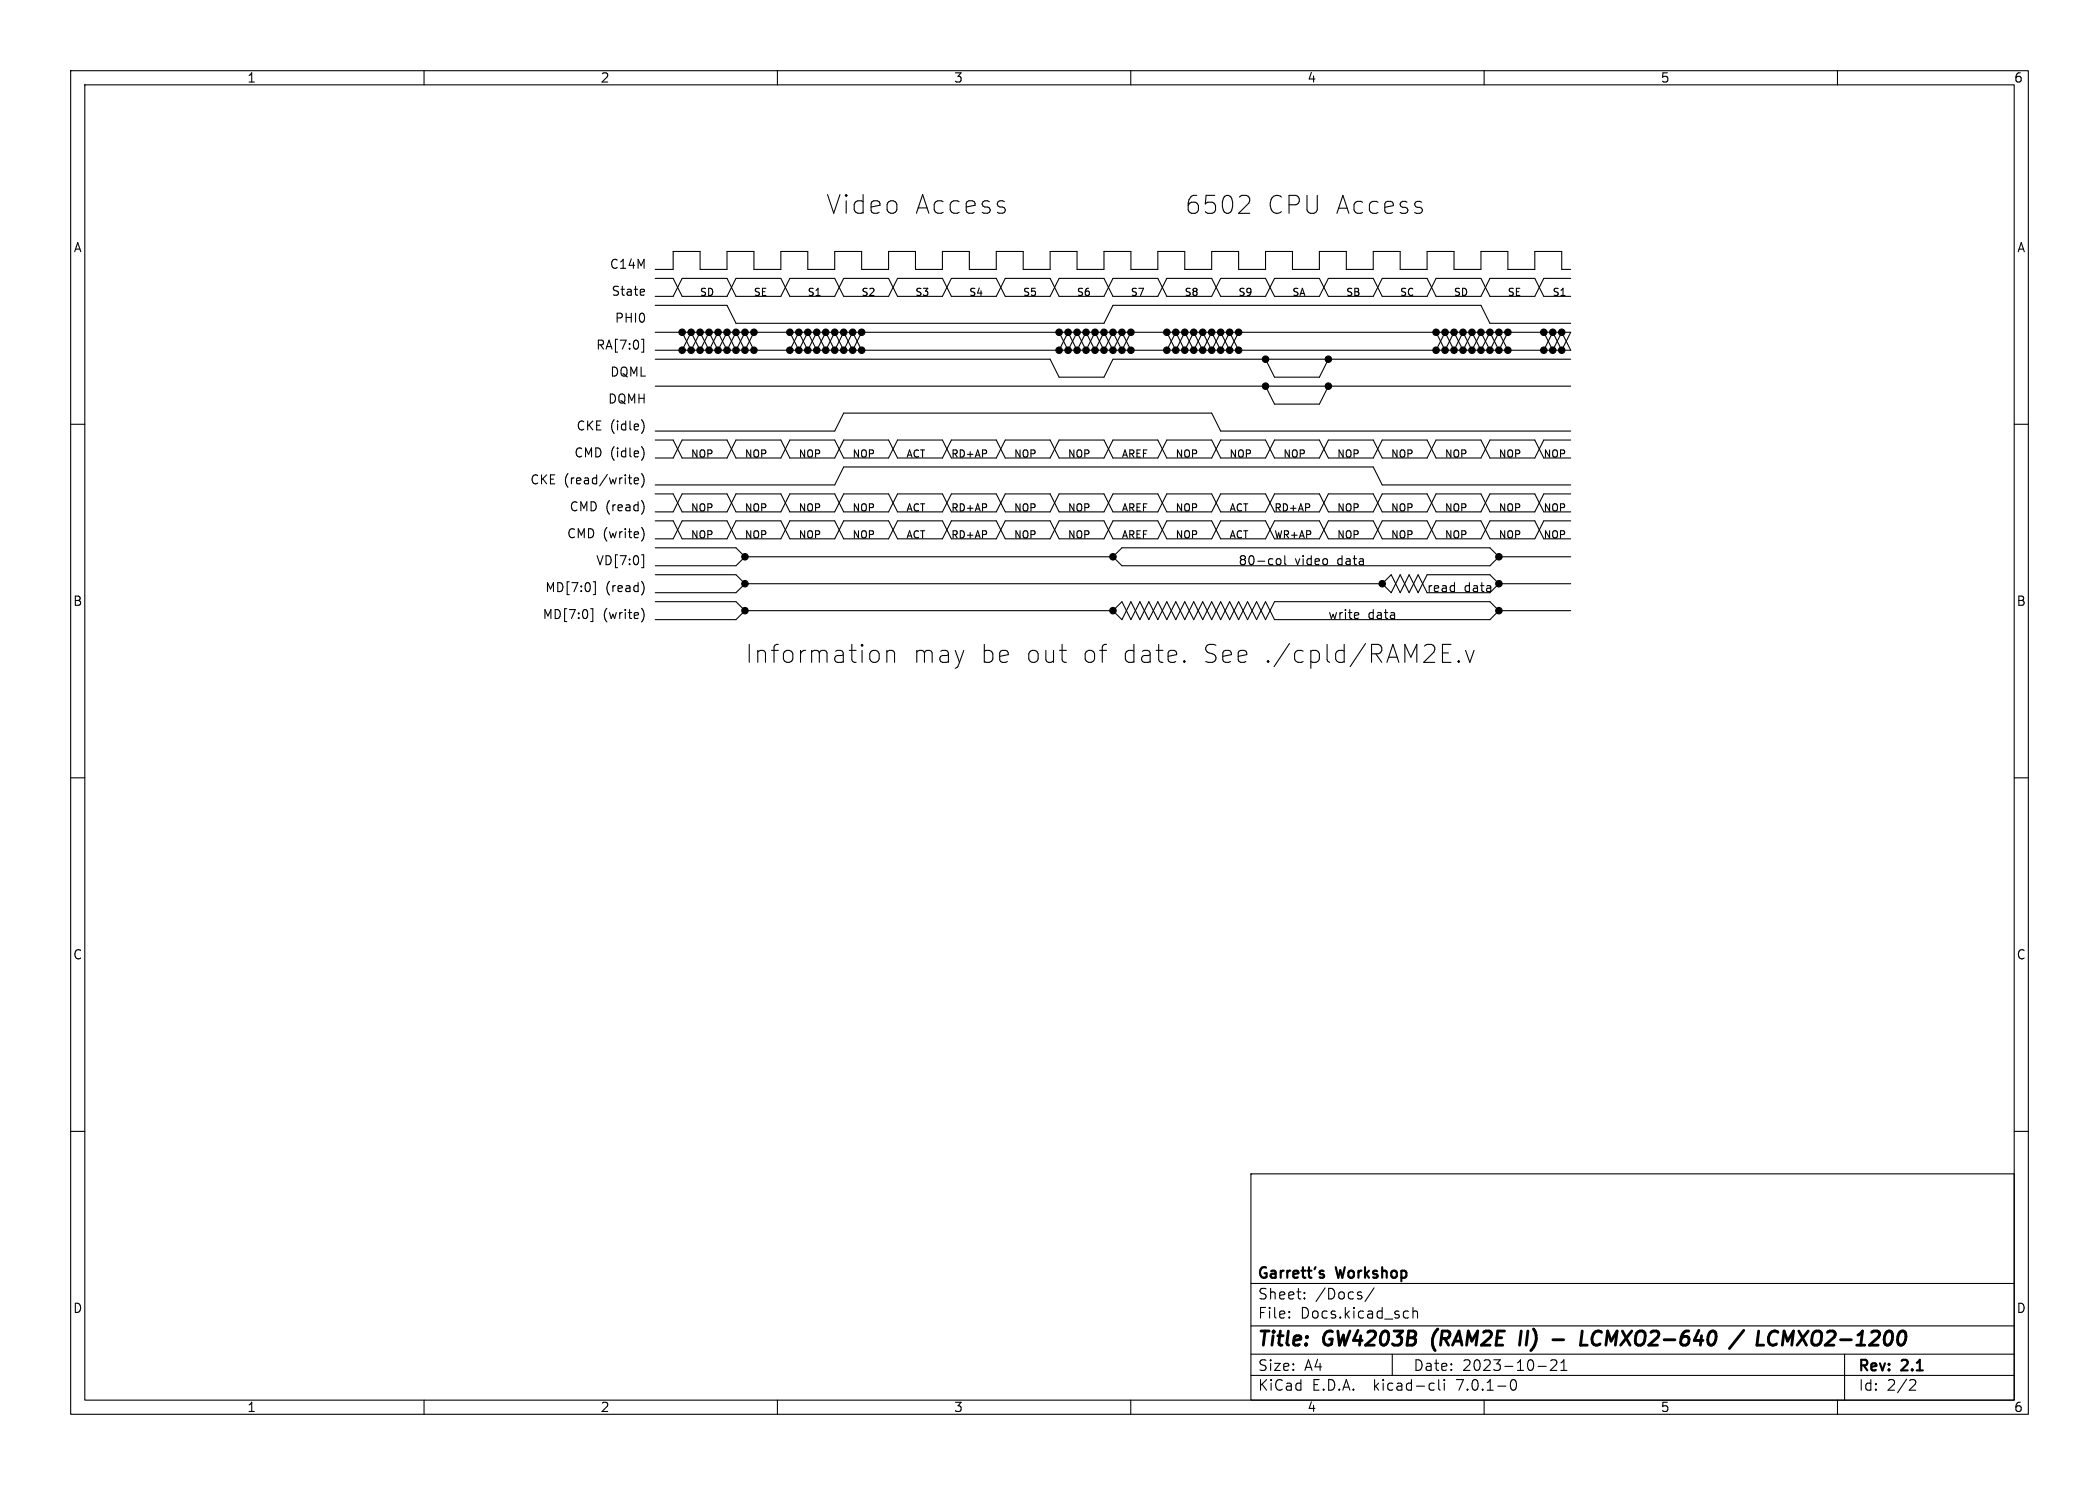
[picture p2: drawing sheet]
<svg xmlns="http://www.w3.org/2000/svg" width="297mm" height="210mm" viewBox="0 0 297 210" stroke-linecap="round" stroke-linejoin="round" font-family="sans-serif">
<g fill="none" stroke="#000" stroke-width=".15">
<path d="M10 10h277v190h-277zM12 12h273v186h-273zM60 10v2M110 10v2M160 10v2M210 10v2M260 10v2M92.7 39.4h2.5l1.3 2.5h6.4l1.2-2.5h6.4l1.3 2.5h6.3l1.3-2.5h6.3l1.3 2.5h6.3l1.3-2.5h6.4l1.2 2.5h6.4l1.3-2.5h6.3l1.3 2.5h6.3l1.3-2.5h6.3l1.3 2.5h6.4l1.2-2.5h6.4l1.3 2.5h6.3l1.3-2.5h6.3l1.3 2.5h6.3l1.3-2.5h6.4l1.2 2.5h3.8M92.7 38.1h2.5v-2.5h3.9v2.5h3.8v-2.5h3.8v2.5h3.8v-2.5h3.8v2.5h3.8v-2.5h3.8v2.5h3.8v-2.5h3.8v2.5h3.8v-2.5h3.9v2.5h3.8v-2.5h3.8v2.5h3.8v-2.5h3.8v2.5h3.8v-2.5h3.8v2.5h3.8v-2.5h3.8v2.5h3.8v-2.5h3.9v2.5h3.8v-2.5h3.8v2.5h3.8v-2.5h3.8v2.5h3.8v-2.5h3.8v2.5h3.8v-2.5h3.8v2.5h3.8v-2.5h3.9v2.5h3.8v-2.5h3.8v2.5h1.2M176.3 27.6a.69 .69 0 0 1 .4 1.1l-1.4 1.5h1.5M201.1 29.4l.2 .3-.2 .3M222.2 39.4h-3.8l-1.2 2.5h-6.4l-1.3-2.5h-6.3l-1.3 2.5h-6.3l-1.3-2.5h-6.3l-1.3 2.5h-6.4l-1.2-2.5h-6.4l-1.3 2.5h-6.3l-1.3-2.5h-6.3l-1.3 2.5h-6.3l-1.3-2.5h-6.4l-1.2 2.5h-6.4l-1.3-2.5h-6.3l-1.3 2.5h-6.3l-1.3-2.5h-6.3l-1.3 2.5h-6.4l-1.2-2.5h-6.4l-1.3 2.5h-2.5"/>
<path d="M10 60h2M90.8 59.4a1.46 1.46 0 0 1 0 1.9M90.8 48h.3v1.8h-.3M91 40.9l.1 .1 .1 .2-.6 .1M91.1 41.7l-.1 .1M92.7 47h129.5l-1.2 2.5-1.3-2.5-1.3 2.5M92.7 50.8h55.9l1.3 2.5h6.3l1.3-2.5h64.7M92.7 54.6h129.5M92.7 43.2h10.2l1.2 2.5h52.1l1.3-2.5h52l1.3 2.5h11.4M96.5 49.5l1.3-2.5 1.3 2.5 1.2-2.5 1.3 2.5 1.3-2.5 1.2 2.5 1.3-2.5 1.3 2.5M96.5 47l1.3 2.5 1.3-2.5 1.2 2.5 1.3-2.5 1.3 2.5 1.2-2.5 1.3 2.5 1.3-2.5M111.8 49.5l1.2-2.5 1.3 2.5 1.3-2.5 1.2 2.5 1.3-2.5 1.3 2.5 1.2-2.5 1.3 2.5"/>
<path d="M111.8 47l1.2 2.5 1.3-2.5 1.3 2.5 1.2-2.5 1.3 2.5 1.3-2.5 1.2 2.5 1.3-2.5M149.9 47l1.2 2.5 1.3-2.5 1.3 2.5 1.2-2.5 1.3 2.5 1.3-2.5 1.2 2.5 1.3-2.5M149.9 49.5l1.2-2.5 1.3 2.5 1.3-2.5 1.2 2.5 1.3-2.5 1.3 2.5 1.2-2.5 1.3 2.5M165.1 47l1.3 2.5 1.2-2.5 1.3 2.5 1.3-2.5 1.2 2.5 1.3-2.5 1.3 2.5 1.3-2.5M165.1 49.5l1.3-2.5 1.2 2.5 1.3-2.5 1.3 2.5 1.2-2.5 1.3 2.5 1.3-2.5 1.3 2.5M179.1 50.8l1.2 2.5h6.4l1.3-2.5M179.1 54.6l1.2 2.6h6.4l1.3-2.6M203.2 49.5l1.3-2.5 1.2 2.5 1.3-2.5 1.3 2.5 1.2-2.5 1.3 2.5 1.3-2.5 1.3 2.5M203.2 47l1.3 2.5 1.2-2.5 1.3 2.5 1.3-2.5 1.2 2.5 1.3-2.5 1.3 2.5 1.3-2.5M218.4 47l1.3 2.5 1.3-2.5 1.2 2.5h-129.5M285 60h2M88.9 67.6h.5"/>
<path d="M89.1 68.4h.3M89.7 68l.7-.1-.1-.3h-.4l-.2 .2 .1 .6h.5M90.8 74.6a1.46 1.46 0 0 1 0 1.9M90.8 63.2a1.46 1.46 0 0 1 0 1.9M90.8 67a1.46 1.46 0 0 1 0 1.9M90.8 70.8a1.46 1.46 0 0 1 0 1.9M90.8 78.5h.3v1.8h-.3M92.7 61h25.4l1.3-2.6h52l1.3 2.6h49.5M92.7 69.9h2.5l1.3 2.5h6.4l1.2-2.5h6.4l1.3 2.5h6.3l1.3-2.5h6.3l1.3 2.5h6.3l1.3-2.5h6.4l1.2 2.5h6.4l1.3-2.5h6.3l1.3 2.5h6.3l1.3-2.5h6.3l1.3 2.5h6.4l1.2-2.5h6.4l1.3 2.5h6.3l1.3-2.5h6.3l1.3 2.5h6.3l1.3-2.5h6.4l1.2 2.5h3.8M92.7 68.6h25.4l1.3-2.6h74.9l1.3 2.6h26.6M92.7 73.7h2.5l1.3 2.5h6.4l1.2-2.5h6.4l1.3 2.5h6.3l1.3-2.5h6.3l1.3 2.5h6.3l1.3-2.5h6.4l1.2 2.5h6.4l1.3-2.5h6.3l1.3 2.5h6.3l1.3-2.5h6.3l1.3 2.5h6.4l1.2-2.5h6.4l1.3 2.5h6.3l1.3-2.5h6.3l1.3 2.5h6.3l1.3-2.5h6.4l1.2 2.5h3.8M92.7 62.2h2.5l1.3 2.6h6.4l1.2-2.6h6.4l1.3 2.6h6.3l1.3-2.6h6.3l1.3 2.6h6.3l1.3-2.6h6.4l1.2 2.6h6.4l1.3-2.6h6.3l1.3 2.6h6.3l1.3-2.6h6.3l1.3 2.6h6.4l1.2-2.6h6.4l1.3 2.6h6.3l1.3-2.6h6.3l1.3 2.6h6.3l1.3-2.6h6.4l1.2 2.6h3.8"/>
<path d="M92.7 77.5h11.4l1.3 1.2M105.4 78.7l-1.3 1.3h-11.4M105.4 78.7h52.1M157.5 78.7l1.2 1.3h52.1l1.3-1.3M157.5 78.7l1.2-1.2h52.1l1.3 1.2M180.7 79.1l.3-.1 .2 .2v.4l-.2 .3-.3-.1-.1-.2v-.4zM181.8 78.6v1.1l.2 .2M212.1 78.7h10.1M222.2 69.9h-3.8l-1.2 2.5h-6.4l-1.3-2.5h-6.3l-1.3 2.5h-6.3l-1.3-2.5h-6.3l-1.3 2.5h-6.4l-1.2-2.5h-6.4l-1.3 2.5h-6.3l-1.3-2.5h-6.3l-1.3 2.5h-6.3l-1.3-2.5h-6.4l-1.2 2.5h-6.4l-1.3-2.5h-6.3l-1.3 2.5h-6.3l-1.3-2.5h-6.3l-1.3 2.5h-6.4l-1.2-2.5h-6.4l-1.3 2.5h-2.5M222.2 73.7h-3.8l-1.2 2.5h-6.4l-1.3-2.5h-6.3l-1.3 2.5h-6.3l-1.3-2.5h-6.3l-1.3 2.5h-6.4l-1.2-2.5h-6.4l-1.3 2.5h-6.3l-1.3-2.5h-6.3l-1.3 2.5h-6.3l-1.3-2.5h-6.4l-1.2 2.5h-6.4l-1.3-2.5h-6.3l-1.3 2.5h-6.3l-1.3-2.5h-6.3l-1.3 2.5h-6.4l-1.2-2.5h-6.4l-1.3 2.5h-2.5M222.2 62.2h-3.8l-1.2 2.6h-6.4l-1.3-2.6h-6.3l-1.3 2.6h-6.3l-1.3-2.6h-6.3l-1.3 2.6h-6.4l-1.2-2.6h-6.4l-1.3 2.6h-6.3l-1.3-2.6h-6.3l-1.3 2.6h-6.3l-1.3-2.6h-6.4l-1.2 2.6h-6.4l-1.3-2.6h-6.3l-1.3 2.6h-6.3l-1.3-2.6h-6.3l-1.3 2.6h-6.4l-1.2-2.6h-6.4l-1.3 2.6h-2.5M83.6 86.1h.3v1.8h-.3"/>
<path d="M83.9 82.3h.3v1.8h-.3M90.8 82.2a1.46 1.46 0 0 1 0 1.9M90.8 86a1.46 1.46 0 0 1 0 2M92.7 85.1h11.4l1.3 1.3M92.7 81.3h11.4l1.3 1.3M105.4 86.4l-1.3 1.2h-11.4M105.4 86.4h52.1M105.4 82.6h90.2M105.4 82.6l-1.3 1.2h-11.4M123.9 92l.3 .1 .2 .4v.7l-.1 .2-.4 .3M125.5 92.2a.63 .63 0 0 1 1.1 .1v1.4M125.5 92v1.7"/>
<path d="M149.9 92h1M150.6 93.7h.3M157.5 86.4l1.2 1.2 1.3-2.5 1.3 2.5 1.3-2.5 1.2 2.5 1.3-2.5 1.3 2.5 1.2-2.5 1.3 2.5 1.3-2.5 1.2 2.5 1.3-2.5 1.3 2.5 1.3-2.5 1.2 2.5 1.3-2.5 1.3 2.5 1.2-2.5h30.5l1.3 1.3M157.5 86.4l1.2-1.3 1.3 2.5 1.3-2.5 1.3 2.5 1.2-2.5 1.3 2.5 1.3-2.5 1.2 2.5 1.3-2.5 1.3 2.5 1.2-2.5 1.3 2.5 1.3-2.5 1.3 2.5 1.2-2.5 1.3 2.5 1.3-2.5 1.2 2.5h30.5l1.3-1.2M167.6 93.4l.1 .1-.1 .2M167.6 93.4l-.1 .1 .1 .2M167.6 93.4v.3M192.2 86.7l.1 .2-.7 .2M195.6 82.6l1.2 1.2 1.3-2.5 1.3 2.5 1.3-2.5 1.2 2.5h8.9l1.3-1.2M195.6 82.6l1.2-1.3 1.3 2.5 1.3-2.5 1.3 2.5 1.2-2.5h8.9l1.3 1.3M204.1 92.3h.9M205.3 91.1h-1.2v2.6h1.2"/>
<path d="M206.4 93.4l.1 .1-.1 .2M206.4 93.4l-.1 .1 .1 .2M206.4 93.4v.3M207.4 92l.6 1.7 .6-1.7M212.1 86.4h10.1M212.1 82.6h10.1M10 110h2M285 110h2M10 160h2M285 160h2M177 166h108v32h-108zM60 198v2"/>
<path d="M110 198v2M160 198v2M177 194.5h108M177 191.5h108M177 187.5h108M177 181.5h108M182.4 186.3h.1l-.1 .1M182.4 185.5h.1l-.1 .1M184.6 183.6v.1M184.6 182.8v.1M194.4 182.1l-1.3 2M197 191.5v3"/>
<path d="M199.1 185.4l.2 .1M199.3 186.3l-.2 .1M199.9 184.9v1.5M199.9 185.5a.37 .37 0 0 1 .7 .1v.8M202.5 195.6l.4 .1M202.9 196.5l-.4 .1M203.6 195.1v1.3l.2 .2M204.4 195.1v.1M204.4 195.6v1M204.4 195.1l-.1 .1h.1M210 198v2M213.9 195.2a.36 .36 0 0 1 .6 .2 .77 .77 0 0 1-.4 1.2 1 1 0 0 1-.2-1.4z"/>
<path d="M217.6 193.2h1.2M219.4 192.4l.2-.1 .5 .1a.41 .41 0 0 1 .1 .5l-.8 .9h.9M220.9 193.8h.8M220.9 192.7l.4-.4v1.5M260 198v2M261 191.5v6.5M270.4 195.1l.5 .1a.41 .41 0 0 1 .1 .5l-.9 .9h1"/>
</g>
<path d="M215.3 188.2l-.3 2M219.7 189.5h1.6M223.9 188.2l-.3 2h1M225.4 188.7a1.23 1.23 0 0 0 .1 1.4M246.7 188.1l-2 2.6M250.3 189.9a.67 .67 0 0 0 1.1 .1M251.6 188.4a.73 .73 0 0 0-1.2 .3" fill="none" stroke="#000" stroke-width=".4"/>
<path d="M187.1 179.7l.2 .1M187.1 180.2l.3 .2-.1 .2-.2 .1" fill="none" stroke="#000" stroke-width=".3"/>
<g fill="#000" stroke="#000" stroke-width=".15">
<circle cx="96.5" cy="49.5" r=".46"/>
<circle cx="96.5" cy="47" r=".46"/>
<circle cx="97.8" cy="49.5" r=".46"/>
<circle cx="97.8" cy="47" r=".46"/>
<circle cx="99.1" cy="49.5" r=".46"/>
<circle cx="99.1" cy="47" r=".46"/>
<circle cx="100.3" cy="49.5" r=".46"/>
<circle cx="100.3" cy="47" r=".46"/>
<circle cx="101.6" cy="49.5" r=".46"/>
<circle cx="101.6" cy="47" r=".46"/>
<circle cx="102.9" cy="47" r=".46"/>
<circle cx="102.9" cy="49.5" r=".46"/>
<circle cx="104.1" cy="47" r=".46"/>
<circle cx="104.1" cy="49.5" r=".46"/>
<circle cx="105.4" cy="49.5" r=".46"/>
<circle cx="105.4" cy="47" r=".46"/>
<circle cx="106.7" cy="47" r=".46"/>
<circle cx="106.7" cy="49.5" r=".46"/>
<circle cx="111.8" cy="49.5" r=".46"/>
<circle cx="111.8" cy="47" r=".46"/>
<circle cx="113" cy="47" r=".46"/>
<circle cx="113" cy="49.5" r=".46"/>
<circle cx="114.3" cy="49.5" r=".46"/>
<circle cx="114.3" cy="47" r=".46"/>
<circle cx="115.6" cy="49.5" r=".46"/>
<circle cx="115.6" cy="47" r=".46"/>
<circle cx="116.8" cy="49.5" r=".46"/>
<circle cx="116.8" cy="47" r=".46"/>
<circle cx="118.1" cy="49.5" r=".46"/>
<circle cx="118.1" cy="47" r=".46"/>
<circle cx="119.4" cy="49.5" r=".46"/>
<circle cx="119.4" cy="47" r=".46"/>
<circle cx="120.6" cy="49.5" r=".46"/>
<circle cx="120.6" cy="47" r=".46"/>
<circle cx="121.9" cy="47" r=".46"/>
<circle cx="121.9" cy="49.5" r=".46"/>
<circle cx="149.9" cy="49.5" r=".46"/>
<circle cx="149.9" cy="47" r=".46"/>
<circle cx="151.1" cy="49.5" r=".46"/>
<circle cx="151.1" cy="47" r=".46"/>
<circle cx="152.4" cy="49.5" r=".46"/>
<circle cx="152.4" cy="47" r=".46"/>
<circle cx="153.7" cy="49.5" r=".46"/>
<circle cx="153.7" cy="47" r=".46"/>
<circle cx="154.9" cy="49.5" r=".46"/>
<circle cx="154.9" cy="47" r=".46"/>
<circle cx="156.2" cy="47" r=".46"/>
<circle cx="156.2" cy="49.5" r=".46"/>
<circle cx="157.5" cy="49.5" r=".46"/>
<circle cx="157.5" cy="47" r=".46"/>
<circle cx="158.7" cy="49.5" r=".46"/>
<circle cx="158.7" cy="47" r=".46"/>
<circle cx="160" cy="49.5" r=".46"/>
<circle cx="160" cy="47" r=".46"/>
<circle cx="165.1" cy="47" r=".46"/>
<circle cx="165.1" cy="49.5" r=".46"/>
<circle cx="166.4" cy="49.5" r=".46"/>
<circle cx="166.4" cy="47" r=".46"/>
<circle cx="167.6" cy="47" r=".46"/>
<circle cx="167.6" cy="49.5" r=".46"/>
<circle cx="168.9" cy="47" r=".46"/>
<circle cx="168.9" cy="49.5" r=".46"/>
<circle cx="170.2" cy="47" r=".46"/>
<circle cx="170.2" cy="49.5" r=".46"/>
<circle cx="171.4" cy="47" r=".46"/>
<circle cx="171.4" cy="49.5" r=".46"/>
<circle cx="172.7" cy="47" r=".46"/>
<circle cx="172.7" cy="49.5" r=".46"/>
<circle cx="174" cy="49.5" r=".46"/>
<circle cx="174" cy="47" r=".46"/>
<circle cx="175.3" cy="47" r=".46"/>
<circle cx="175.3" cy="49.5" r=".46"/>
<circle cx="179.1" cy="54.6" r=".46"/>
<circle cx="179.1" cy="50.8" r=".46"/>
<circle cx="188" cy="54.6" r=".46"/>
<circle cx="188" cy="50.8" r=".46"/>
<circle cx="203.2" cy="49.5" r=".46"/>
<circle cx="203.2" cy="47" r=".46"/>
<circle cx="204.5" cy="49.5" r=".46"/>
<circle cx="204.5" cy="47" r=".46"/>
<circle cx="205.7" cy="47" r=".46"/>
<circle cx="205.7" cy="49.5" r=".46"/>
<circle cx="207" cy="49.5" r=".46"/>
<circle cx="207" cy="47" r=".46"/>
<circle cx="208.3" cy="47" r=".46"/>
<circle cx="208.3" cy="49.5" r=".46"/>
<circle cx="209.5" cy="49.5" r=".46"/>
<circle cx="209.5" cy="47" r=".46"/>
<circle cx="210.8" cy="47" r=".46"/>
<circle cx="210.8" cy="49.5" r=".46"/>
<circle cx="212.1" cy="49.5" r=".46"/>
<circle cx="212.1" cy="47" r=".46"/>
<circle cx="213.4" cy="49.5" r=".46"/>
<circle cx="213.4" cy="47" r=".46"/>
<circle cx="218.4" cy="49.5" r=".46"/>
<circle cx="218.4" cy="47" r=".46"/>
<circle cx="219.7" cy="49.5" r=".46"/>
<circle cx="219.7" cy="47" r=".46"/>
<circle cx="221" cy="49.5" r=".46"/>
<circle cx="221" cy="47" r=".46"/>
<circle cx="105.4" cy="78.7" r=".46"/>
<circle cx="157.5" cy="78.7" r=".46"/>
<circle cx="212.1" cy="78.7" r=".46"/>
<circle cx="105.4" cy="86.4" r=".46"/>
<circle cx="105.4" cy="82.6" r=".46"/>
<circle cx="157.5" cy="86.4" r=".46"/>
<circle cx="195.6" cy="82.6" r=".46"/>
<circle cx="212.1" cy="82.6" r=".46"/>
<circle cx="212.1" cy="86.4" r=".46"/>
</g>
<g font-size="3.7">
<text x="116.8" y="30.5">Video</text>
<text x="129.3" y="30.5">Access</text>
</g>
<g font-size="3.5">
<text x="167.6" y="30.5">6502</text>
<text x="179.1" y="30.5">CPU Access</text>
<text x="105.4" y="94">Information</text>
<text x="129" y="94">may</text>
<text x="138.4" y="94">be out</text>
<text x="152.6" y="94">of</text>
<text x="158.1" y="94">date.</text>
<text x="169.4" y="94">See ./cpld/RAM2E.v</text>
</g>
<g font-size="2.8">
<text x="178" y="190.8">Title:</text>
<text x="187.4" y="190.8">GW4203B</text>
<text x="203.3" y="190.8">(RAM2E</text>
<text x="216.3" y="190.8">II)</text>
<text x="226.2" y="190.8">LCMXO2-640</text>
<text x="248.2" y="190.8">/</text>
<text x="252.3" y="190.8">LCMXO2-1200</text>
</g>
<g font-size="2.1">
<text x="178" y="183.9">Sheet:</text>
<text x="178" y="181.1">Garrett's</text>
<text x="186.2" y="183.9">/Docs/</text>
<text x="189.2" y="181.1">Workshop</text>
<text x="178" y="186.6">File:</text>
<text x="184" y="186.6">Docs.kicad_sch</text>
<text x="178" y="196.8">KiCad</text>
<text x="178" y="194">Size:</text>
<text x="184.6" y="194">A4</text>
<text x="185.7" y="196.8">E.D.A.</text>
<text x="194.4" y="196.8">kicad-cli</text>
<text x="200" y="194">Date:</text>
<text x="206.2" y="196.8">7.0.1-0</text>
<text x="206.9" y="194">2023-10-21</text>
<text x="263" y="194.2">Rev:</text>
<text x="263" y="196.8">Id:</text>
<text x="267" y="196.8">2/2</text>
<text x="269.2" y="194.2">2.1</text>
</g>
<g font-size="1.8">
<text x="35" y="11.8">1</text>
<text x="85" y="11.8">2</text>
<text x="135" y="11.8">3</text>
<text x="185" y="11.8">4</text>
<text x="235" y="11.8">5</text>
<text x="285" y="11.8">6</text>
<text x="10.4" y="35.8">A</text>
<text x="285.4" y="35.8">A</text>
<text x="86.2" y="38.1">C14M</text>
<text x="86.4" y="41.9">State</text>
<text x="86.9" y="45.7">PHI0</text>
<text x="84.2" y="49.5">RA[7:0]</text>
<text x="86.2" y="53.3">DQML</text>
<text x="85.9" y="57.2">DQMH</text>
<text x="81.2" y="64.8">CMD (idle)</text>
<text x="81.5" y="61">CKE (idle)</text>
<text x="74.9" y="68.6">CKE (read/write)</text>
<text x="80.1" y="76.2">CMD (write)</text>
<text x="80.5" y="72.4">CMD (read)</text>
<text x="77" y="83.8">MD[7:0]</text>
<text x="84.2" y="80">VD[7:0]</text>
<text x="85.6" y="83.8">(read)</text>
<text x="175.3" y="80">80-col</text>
<text x="183.2" y="80">video</text>
<text x="189.3" y="80">data</text>
<text x="201.9" y="83.8">read</text>
<text x="207.2" y="83.8">data</text>
<text x="10.3" y="85.8">B</text>
<text x="76.7" y="87.6">MD[7:0]</text>
<text x="85.2" y="87.6">(write)</text>
<text x="188" y="87.6">write</text>
<text x="193.6" y="87.6">data</text>
<text x="285.3" y="85.8">B</text>
<text x="10.3" y="135.8">C</text>
<text x="285.3" y="135.8">C</text>
<text x="10.3" y="185.8">D</text>
<text x="285.3" y="185.8">D</text>
<text x="35" y="199.8">1</text>
<text x="85" y="199.8">2</text>
<text x="135" y="199.8">3</text>
<text x="185" y="199.8">4</text>
<text x="235" y="199.8">5</text>
<text x="285" y="199.8">6</text>
</g>
<g font-size="1.4">
<text x="99.1" y="41.9">SD</text>
<text x="106.7" y="41.9">SE</text>
<text x="114.3" y="41.9">S1</text>
<text x="121.9" y="41.9">S2</text>
<text x="129.5" y="41.9">S3</text>
<text x="137.2" y="41.9">S4</text>
<text x="144.8" y="41.9">S5</text>
<text x="152.4" y="41.9">S6</text>
<text x="160" y="41.9">S7</text>
<text x="167.6" y="41.9">S8</text>
<text x="175.3" y="41.9">S9</text>
<text x="182.9" y="41.9">SA</text>
<text x="190.5" y="41.9">SB</text>
<text x="198.1" y="41.9">SC</text>
<text x="205.7" y="41.9">SD</text>
<text x="213.4" y="41.9">SE</text>
<text x="219.7" y="41.9">S1</text>
<text x="97.8" y="64.8">NOP</text>
<text x="105.4" y="64.8">NOP</text>
<text x="113" y="64.8">NOP</text>
<text x="120.6" y="64.8">NOP</text>
<text x="128.3" y="64.8">ACT</text>
<text x="134.6" y="64.8">RD+AP</text>
<text x="143.5" y="64.8">NOP</text>
<text x="151.1" y="64.8">NOP</text>
<text x="158.7" y="64.8">AREF</text>
<text x="166.4" y="64.8">NOP</text>
<text x="174" y="64.8">NOP</text>
<text x="181.6" y="64.8">NOP</text>
<text x="189.2" y="64.8">NOP</text>
<text x="196.8" y="64.8">NOP</text>
<text x="204.5" y="64.8">NOP</text>
<text x="212.1" y="64.8">NOP</text>
<text x="218.4" y="64.8">NOP</text>
<text x="97.8" y="76.2">NOP</text>
<text x="97.8" y="72.4">NOP</text>
<text x="105.4" y="72.4">NOP</text>
<text x="105.4" y="76.2">NOP</text>
<text x="113" y="76.2">NOP</text>
<text x="113" y="72.4">NOP</text>
<text x="120.6" y="76.2">NOP</text>
<text x="120.6" y="72.4">NOP</text>
<text x="128.3" y="72.4">ACT</text>
<text x="128.3" y="76.2">ACT</text>
<text x="134.6" y="72.4">RD+AP</text>
<text x="134.6" y="76.2">RD+AP</text>
<text x="143.5" y="72.4">NOP</text>
<text x="143.5" y="76.2">NOP</text>
<text x="151.1" y="76.2">NOP</text>
<text x="151.1" y="72.4">NOP</text>
<text x="158.7" y="76.2">AREF</text>
<text x="158.7" y="72.4">AREF</text>
<text x="166.4" y="76.2">NOP</text>
<text x="166.4" y="72.4">NOP</text>
<text x="174" y="76.2">ACT</text>
<text x="174" y="72.4">ACT</text>
<text x="180.3" y="72.4">RD+AP</text>
<text x="180.3" y="76.2">WR+AP</text>
<text x="189.2" y="76.2">NOP</text>
<text x="189.2" y="72.4">NOP</text>
<text x="196.8" y="76.2">NOP</text>
<text x="196.8" y="72.4">NOP</text>
<text x="204.5" y="76.2">NOP</text>
<text x="204.5" y="72.4">NOP</text>
<text x="212.1" y="76.2">NOP</text>
<text x="212.1" y="72.4">NOP</text>
<text x="218.4" y="76.2">NOP</text>
<text x="218.4" y="72.4">NOP</text>
</g>
</svg>
